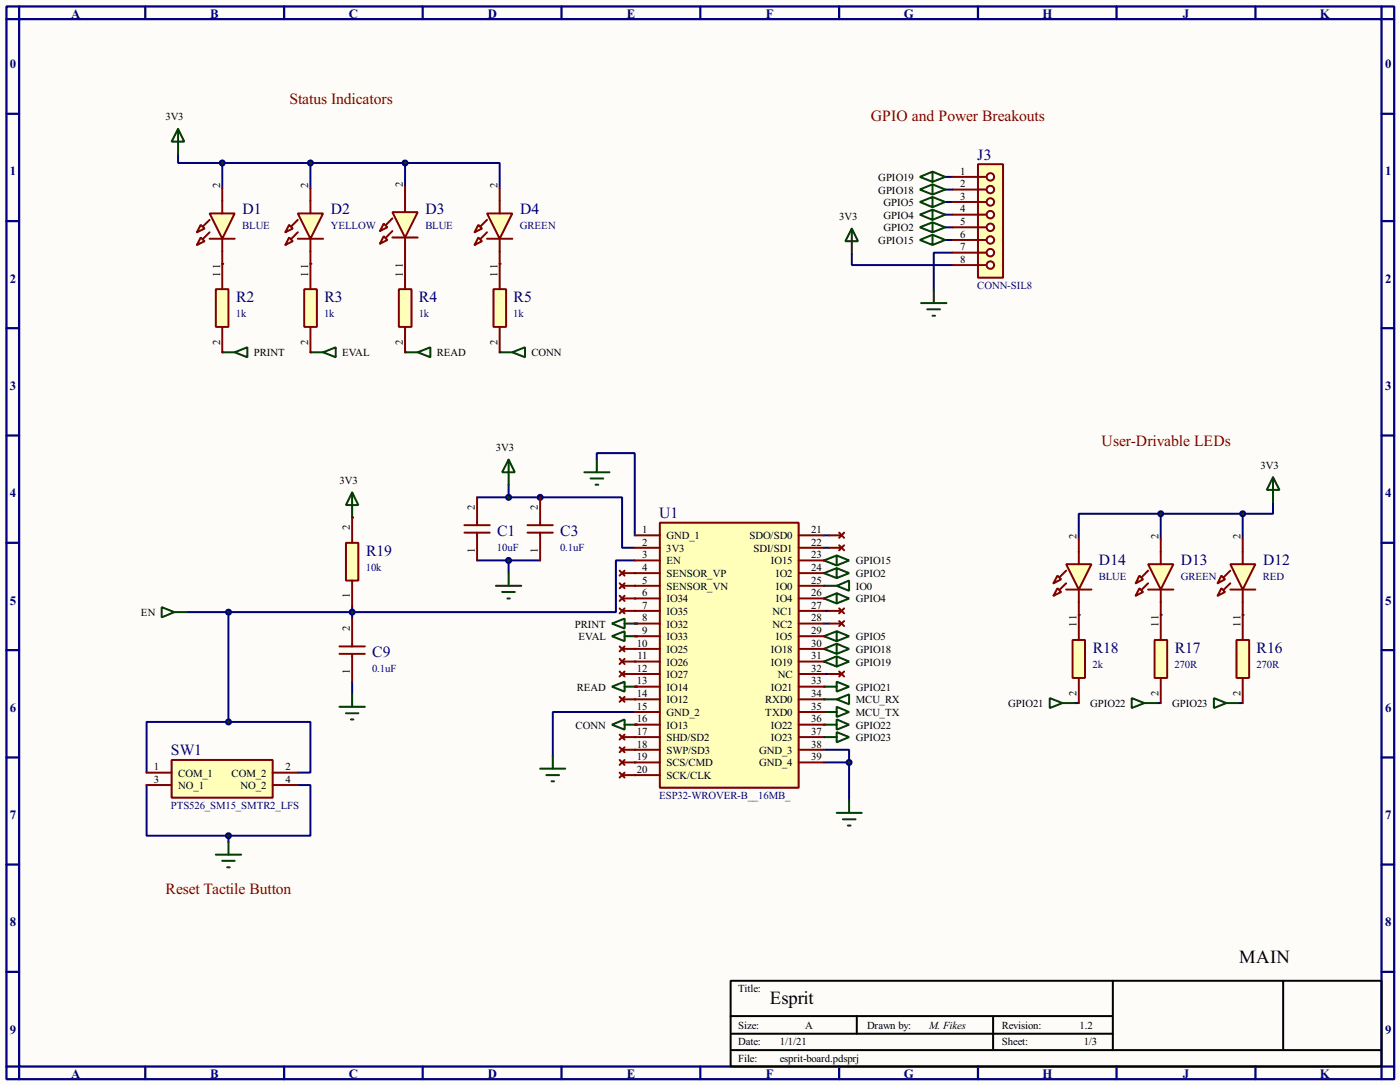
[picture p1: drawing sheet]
<svg xmlns="http://www.w3.org/2000/svg" width="282mm" height="218mm" viewBox="0 0 282 218" stroke-linecap="round" stroke-linejoin="round" font-family="sans-serif">
<path d="M0 0h281.9v218.4h-281.9z" fill="#fefcf8"/>
<g fill="none" stroke="#000080" stroke-width=".45">
<path d="M1.3 1.3h279.4v215.9h-279.4zM3.9 3.9h274.3v210.8h-274.3zM3.9 1.3v2.6h-2.6M29.3 1.3v2.6M57.2 1.3v2.6M85.1 1.3v2.6M113.1 1.3v2.6M141 1.3v2.6M169 1.3v2.6M196.9 1.3v2.6M224.8 1.3v2.6M252.8 1.3v2.6"/>
<path d="M278.2 1.3v2.6h2.5M1.3 22.9h2.6M278.2 22.9h2.5M1.3 44.5h2.6M278.2 44.5h2.5M1.3 66.1h2.6M278.2 66.1h2.5M1.3 87.7h2.6M278.2 87.7h2.5M1.3 109.3h2.6M278.2 109.3h2.5M1.3 130.9h2.6"/>
<path d="M278.2 130.9h2.5M1.3 152.5h2.6M278.2 152.5h2.5M1.3 174h2.6M278.2 174h2.5M1.3 195.6h2.6M278.2 195.6h2.5M1.3 214.7h2.6v2.5M29.3 214.7v2.5M57.2 214.7v2.5M85.1 214.7v2.5M113.1 214.7v2.5"/>
<path d="M141 214.7v2.5M169 214.7v2.5M196.9 214.7v2.5M224.8 214.7v2.5M252.8 214.7v2.5M280.7 214.7h-2.5v2.5"/>
</g>
<path d="M147.1 197.4h131.1v17.3h-131.1zM224.1 197.4v13.7M258.4 197.4v13.7M147.1 204.5h76.7M147.4 211.4h130.5M147.4 208.1h76.7M172.5 204.5v3.6M200 204.8v6.3" fill="none" stroke="#000" stroke-width=".4"/>
<circle cx="108.8" cy="100.1" r=".2" fill="#00007b"/>
<path d="M102.4 97.6v2.5M96.1 112.8h12.7M96.1 100.1h12.7M102.4 112.8v2.6M70.9 137.2v2.6" fill="none" stroke="#00007b" stroke-width=".4"/>
<circle cx="70.9" cy="104.2" r=".2" fill="#00007b"/>
<g fill="none" stroke="#00007b" stroke-width=".4">
<path d="M81.6 32.8h19v5.1M81.6 32.8h-19.1v5.1M81.6 32.8v4.8M190.3 35.6h1.5M190.3 38.2h1.5M171.5 51.1v2.3h20.3M190.3 40.7h1.5M190.3 43.2h1.5M190.3 45.8h1.5M190.3 48.3h1.5M191.8 50.9h-3.8v7.6M217.2 108.5v-5.1h16.5v5.1"/>
<path d="M37.6 123.2h33.3M46 123.2v22.1M70.9 122v2.5M29.5 158v10.2h16.5M46 145.3h-16.5v10.2M46 145.3h16.5v10.2h-2.5M60 158h2.5v10.2h-16.5M171 153.5v7.6M46 168.2v1.3"/>
</g>
<circle cx="217.2" cy="123.8" r=".2" fill="#00007b"/>
<path d="M216.5 141.5h.7" fill="none" stroke="#00007b" stroke-width=".4"/>
<circle cx="233.7" cy="123.8" r=".2" fill="#00007b"/>
<path d="M233 141.5h.7" fill="none" stroke="#00007b" stroke-width=".4"/>
<circle cx="250.2" cy="123.8" r=".2" fill="#00007b"/>
<path d="M249.5 141.5h.7" fill="none" stroke="#00007b" stroke-width=".4"/>
<g fill="#00007b">
<circle cx="44.8" cy="53.1" r=".2"/>
<circle cx="44.8" cy="70.9" r=".2"/>
<circle cx="62.5" cy="53.1" r=".2"/>
<circle cx="62.5" cy="70.9" r=".2"/>
</g>
<path d="M81.6 52.9v.2" fill="none" stroke="#00007b" stroke-width=".4"/>
<g fill="#00007b">
<circle cx="81.6" cy="70.9" r=".2"/>
<circle cx="100.6" cy="53.1" r=".2"/>
<circle cx="100.6" cy="70.9" r=".2"/>
</g>
<path d="M120.2 92.5v-1.3h7.6v16.6M108.8 100.1h16.5v10.2h2.5M127.8 112.8h-3.8v10.4h-53.1" fill="none" stroke="#00007b" stroke-width=".4"/>
<g fill="#00007b">
<circle cx="127.8" cy="115.4" r=".2"/>
<circle cx="127.8" cy="117.9" r=".2"/>
<circle cx="127.8" cy="120.5" r=".2"/>
<circle cx="127.8" cy="123" r=".2"/>
</g>
<path d="M127.8 125.5h.5M127.8 128.1h.5" fill="none" stroke="#00007b" stroke-width=".4"/>
<circle cx="127.8" cy="135.7" r=".2" fill="#00007b"/>
<path d="M127.8 138.2h.5" fill="none" stroke="#00007b" stroke-width=".4"/>
<circle cx="127.8" cy="140.8" r=".2" fill="#00007b"/>
<path d="M127.8 143.3h-16.5v8.9M127.8 145.9h.5" fill="none" stroke="#00007b" stroke-width=".4"/>
<g fill="#00007b">
<circle cx="127.8" cy="148.4" r=".2"/>
<circle cx="127.8" cy="150.9" r=".2"/>
<circle cx="127.8" cy="153.5" r=".2"/>
<circle cx="127.8" cy="156" r=".2"/>
</g>
<path d="M165.9 107.8h1M165.9 110.3h1" fill="none" stroke="#00007b" stroke-width=".4"/>
<g fill="#00007b">
<circle cx="165.9" cy="112.8" r=".2"/>
<circle cx="165.9" cy="115.4" r=".2"/>
<circle cx="165.9" cy="117.9" r=".2"/>
<circle cx="165.9" cy="120.5" r=".2"/>
</g>
<path d="M165.9 123h1M165.9 125.5h1" fill="none" stroke="#00007b" stroke-width=".4"/>
<g fill="#00007b">
<circle cx="165.9" cy="128.1" r=".2"/>
<circle cx="165.9" cy="130.6" r=".2"/>
<circle cx="165.9" cy="133.2" r=".2"/>
</g>
<path d="M165.9 135.7h1" fill="none" stroke="#00007b" stroke-width=".4"/>
<g fill="#00007b">
<circle cx="165.9" cy="138.2" r=".2"/>
<circle cx="165.9" cy="140.8" r=".2"/>
<circle cx="165.9" cy="143.3" r=".2"/>
<circle cx="165.9" cy="145.9" r=".2"/>
<circle cx="165.9" cy="148.4" r=".2"/>
</g>
<path d="M165.9 150.9h5.1v2.6h-5.1" fill="none" stroke="#00007b" stroke-width=".4"/>
<g fill="#00007b">
<circle cx="127.8" cy="130.6" r=".2"/>
<circle cx="127.8" cy="133.2" r=".2"/>
</g>
<path d="M35.9 31v1.8h8.9M44.8 32.8h17.7M44.8 32.8v5.1M233.7 103.4h16.5M250.2 103.4v5.1M256.3 101.1v2.3h-6.1" fill="none" stroke="#00007b" stroke-width=".4"/>
<path d="M165.9 140.8h2.6M165.9 143.3h2.6M168.5 140.8l2.5-1v2zM168.5 142.3l2.5 1-2.5 1z" fill="none" stroke="#004000" stroke-width=".4"/>
<path d="M93.5 107.2h5.1M93.5 105.7h5.1M96.1 100.1v5.6M96.1 107.2v5.6" fill="none" stroke="#800000" stroke-width=".4"/>
<circle cx="108.7" cy="100.1" r=".5" fill="#004000" stroke="#00007b" stroke-width=".4"/>
<path d="M102.4 92.5l1.3 2.6h-2.6zM102.4 92.5v5.1M99.9 117.9h5.1M101.1 119.2h2.6M102.4 115.4v2.5M70.9 139.8v2.5M102.2 120.5h.5M68.4 142.3h5.1M69.7 143.6h2.5M70.7 144.8h.5" fill="none" stroke="#004000" stroke-width=".4"/>
<path d="M106.2 107.2h5.1M106.2 105.7h5.1M108.8 100.1v5.6M108.8 107.2v5.6" fill="none" stroke="#800000" stroke-width=".4"/>
<g fill="#004000" stroke="#00007b" stroke-width=".4">
<circle cx="102.4" cy="112.8" r=".5"/>
<circle cx="102.4" cy="100.1" r=".5"/>
</g>
<path d="M70.9 99.1l1.3 2.6h-2.5zM70.9 99.1v5.1" fill="none" stroke="#004000" stroke-width=".4"/>
<path d="M68.4 131.6h5.1M68.4 130.1h5.1M70.9 124.5v5.6M70.9 131.6v5.6" fill="none" stroke="#800000" stroke-width=".4"/>
<path d="M69.7 109.3h2.5v7.6h-2.5z" fill-rule="evenodd" fill="#ffffb9" stroke="#800000" stroke-width=".4"/>
<path d="M70.9 104.2v5.1M70.9 116.9v5.1" fill="none" stroke="#800000" stroke-width=".4"/>
<circle cx="70.9" cy="123.2" r=".5" fill="#004000" stroke="#00007b" stroke-width=".4"/>
<path d="M214.7 113.6h5.1l-2.6 5.1z" fill="#ffffb9" stroke="#800000" stroke-width=".4"/>
<path d="M214.7 118.7h5.1M214.7 117.4l-2.6 2.5M214.7 114.9l-2.6 2.5M217.2 111.1v2.5M217.2 118.7v2.5" fill="none" stroke="#800000" stroke-width=".4"/>
<g fill="#ffffb9" stroke="#800000" stroke-width=".4">
<path d="M212.9 118.4l.8 .8-1.6 .7z"/>
<path d="M212.9 115.9l.8 .7-1.6 .8z"/>
</g>
<path d="M217.2 108.5v2.6M217.2 121.2v2.6" fill="none" stroke="#800000" stroke-width=".4"/>
<path d="M231.2 113.6h5.1l-2.6 5.1z" fill="#ffffb9" stroke="#800000" stroke-width=".4"/>
<path d="M231.2 118.7h5.1M231.2 117.4l-2.5 2.5M231.2 114.9l-2.5 2.5M233.7 111.1v2.5M233.7 118.7v2.5" fill="none" stroke="#800000" stroke-width=".4"/>
<g fill="#ffffb9" stroke="#800000" stroke-width=".4">
<path d="M229.4 118.4l.8 .8-1.5 .7z"/>
<path d="M229.4 115.9l.8 .7-1.5 .8z"/>
</g>
<path d="M233.7 108.5v2.6M233.7 121.2v2.6" fill="none" stroke="#800000" stroke-width=".4"/>
<path d="M247.7 113.6h5.1l-2.6 5.1z" fill="#ffffb9" stroke="#800000" stroke-width=".4"/>
<path d="M247.7 118.7h5.1M247.7 117.4l-2.5 2.5M247.7 114.9l-2.5 2.5M250.2 111.1v2.5M250.2 118.7v2.5" fill="none" stroke="#800000" stroke-width=".4"/>
<g fill="#ffffb9" stroke="#800000" stroke-width=".4">
<path d="M245.9 118.4l.8 .8-1.5 .7z"/>
<path d="M245.9 115.9l.8 .7-1.5 .8z"/>
</g>
<path d="M250.2 108.5v2.6M250.2 121.2v2.6" fill="none" stroke="#800000" stroke-width=".4"/>
<path d="M117.7 95.1h5M118.9 96.3h2.6M119.9 97.6h.6M120.2 92.5v2.6M108.8 154.7h5M110 156h2.6M111.1 157.3h.5M111.3 152.2v2.5M168.5 163.6h5M169.7 164.9h2.6M170.7 166.2h.6M171 161.1v2.5" fill="none" stroke="#004000" stroke-width=".4"/>
<path d="M34.6 153h20.3v7.6h-20.3z" fill-rule="evenodd" fill="#ffffb9" stroke="#800000" stroke-width=".4"/>
<path d="M29.5 155.5h5.1M29.5 158h5.1M54.9 155.5h5.1M54.9 158h5.1" fill="none" stroke="#800000" stroke-width=".4"/>
<path d="M43.5 172h5.1M44.8 173.3h2.5M45.8 174.6h.5M46 169.5v2.5" fill="none" stroke="#004000" stroke-width=".4"/>
<g fill="#004000" stroke="#00007b" stroke-width=".4">
<circle cx="46" cy="168.2" r=".5"/>
<circle cx="46" cy="145.3" r=".5"/>
</g>
<path d="M256.3 96.1l1.3 2.5h-2.5zM256.3 96.1v5" fill="none" stroke="#004000" stroke-width=".4"/>
<g fill="#004000" stroke="#00007b" stroke-width=".4">
<circle cx="233.7" cy="103.4" r=".5"/>
<circle cx="170.9" cy="153.5" r=".5"/>
</g>
<path d="M42.2 43h5.1l-2.5 5.1z" fill="#ffffb9" stroke="#800000" stroke-width=".4"/>
<path d="M42.2 48.1h5.1M42.2 46.8l-2.5 2.5M42.2 44.3l-2.5 2.5M44.8 40.4v2.6M44.8 48.1v2.5" fill="none" stroke="#800000" stroke-width=".4"/>
<g fill="#ffffb9" stroke="#800000" stroke-width=".4">
<path d="M40.4 47.8l.8 .8-1.5 .7z"/>
<path d="M40.4 45.3l.8 .7-1.5 .8z"/>
</g>
<path d="M44.8 37.9v2.5M44.8 50.6v2.5" fill="none" stroke="#800000" stroke-width=".4"/>
<path d="M60 43h5.1l-2.6 5.1z" fill="#ffffb9" stroke="#800000" stroke-width=".4"/>
<path d="M60 48.1h5.1M60 46.8l-2.5 2.5M60 44.3l-2.5 2.5M62.5 40.4v2.6M62.5 48.1v2.5" fill="none" stroke="#800000" stroke-width=".4"/>
<g fill="#ffffb9" stroke="#800000" stroke-width=".4">
<path d="M58.2 47.8l.8 .8-1.5 .7z"/>
<path d="M58.2 45.3l.8 .7-1.5 .8z"/>
</g>
<path d="M62.5 37.9v2.5M62.5 50.6v2.5" fill="none" stroke="#800000" stroke-width=".4"/>
<path d="M79 42.7h5.1l-2.5 5.1z" fill="#ffffb9" stroke="#800000" stroke-width=".4"/>
<path d="M79 47.8h5.1M79 46.5l-2.5 2.6M79 44l-2.5 2.5M81.6 40.2v2.5M81.6 47.8v2.5" fill="none" stroke="#800000" stroke-width=".4"/>
<g fill="#ffffb9" stroke="#800000" stroke-width=".4">
<path d="M77.3 47.6l.7 .7-1.5 .8z"/>
<path d="M77.3 45l.7 .8-1.5 .7z"/>
</g>
<path d="M81.6 37.6v2.6M81.6 50.3v2.6" fill="none" stroke="#800000" stroke-width=".4"/>
<path d="M35.9 26l1.2 2.5h-2.5zM35.9 26v5" fill="none" stroke="#004000" stroke-width=".4"/>
<circle cx="62.5" cy="32.8" r=".5" fill="#004000" stroke="#00007b" stroke-width=".4"/>
<path d="M98.1 43h5.1l-2.6 5.1z" fill="#ffffb9" stroke="#800000" stroke-width=".4"/>
<path d="M98.1 48.1h5.1M98.1 46.8l-2.5 2.5M98.1 44.3l-2.5 2.5M100.6 40.4v2.6M100.6 48.1v2.5" fill="none" stroke="#800000" stroke-width=".4"/>
<g fill="#ffffb9" stroke="#800000" stroke-width=".4">
<path d="M96.3 47.8l.8 .8-1.5 .7z"/>
<path d="M96.3 45.3l.8 .7-1.5 .8z"/>
</g>
<path d="M100.6 37.9v2.5M100.6 50.6v2.5" fill="none" stroke="#800000" stroke-width=".4"/>
<circle cx="81.5" cy="32.8" r=".5" fill="#004000" stroke="#00007b" stroke-width=".4"/>
<path d="M124.8 140.3l1 1M125.3 140.8h2.5M125.8 140.3l-1 1" fill="none" stroke="#800000" stroke-width=".4"/>
<path d="M171.5 46l1.3 2.6h-2.6zM171.5 46v5.1M188 58.5v2.5M185.5 61h5.1M186.7 62.3h2.6M187.8 63.6h.5M32.6 122.2l2.5 1-2.5 1.1zM35.1 123.2h2.5" fill="none" stroke="#004000" stroke-width=".4"/>
<circle cx="46" cy="123.2" r=".5" fill="#004000" stroke="#00007b" stroke-width=".4"/>
<path d="M185.2 35.6l2.6-1v2zM187.8 34.6l2.5 1-2.5 1M165.9 117.9h2.6M168.5 117.9l2.5-1v2z" fill="none" stroke="#004000" stroke-width=".4"/>
<path d="M196.9 33.1h5.1v22.8h-5.1z" fill="#ffffb9" stroke="#800000" stroke-width=".4"/>
<path d="M196.9 35.6h1.8" fill="none" stroke="#800000" stroke-width=".4"/>
<circle cx="199.4" cy="35.6" r=".75" fill="#feffff" stroke="#800000" stroke-width=".4"/>
<path d="M196.9 38.2h1.8" fill="none" stroke="#800000" stroke-width=".4"/>
<circle cx="199.4" cy="38.2" r=".75" fill="#feffff" stroke="#800000" stroke-width=".4"/>
<path d="M196.9 40.7h1.8" fill="none" stroke="#800000" stroke-width=".4"/>
<circle cx="199.4" cy="40.7" r=".75" fill="#feffff" stroke="#800000" stroke-width=".4"/>
<path d="M196.9 43.2h1.8" fill="none" stroke="#800000" stroke-width=".4"/>
<circle cx="199.4" cy="43.2" r=".75" fill="#feffff" stroke="#800000" stroke-width=".4"/>
<path d="M196.9 45.8h1.8" fill="none" stroke="#800000" stroke-width=".4"/>
<circle cx="199.4" cy="45.8" r=".75" fill="#feffff" stroke="#800000" stroke-width=".4"/>
<path d="M196.9 48.3h1.8" fill="none" stroke="#800000" stroke-width=".4"/>
<circle cx="199.4" cy="48.3" r=".75" fill="#feffff" stroke="#800000" stroke-width=".4"/>
<path d="M196.9 50.9h1.8" fill="none" stroke="#800000" stroke-width=".4"/>
<circle cx="199.4" cy="50.9" r=".75" fill="#feffff" stroke="#800000" stroke-width=".4"/>
<path d="M196.9 53.4h1.8" fill="none" stroke="#800000" stroke-width=".4"/>
<circle cx="199.4" cy="53.4" r=".75" fill="#feffff" stroke="#800000" stroke-width=".4"/>
<path d="M191.8 35.6h5.1M191.8 38.2h5.1M191.8 40.7h5.1M191.8 43.2h5.1M191.8 45.8h5.1M191.8 48.3h5.1M191.8 50.9h5.1M191.8 53.4h5.1" fill="none" stroke="#800000" stroke-width=".4"/>
<g fill="none" stroke="#004000" stroke-width=".4">
<path d="M185.2 38.2l2.6-1.1v2.1zM187.8 37.1l2.5 1.1-2.5 1M187.8 39.7l2.5 1-2.5 1M185.2 40.7l2.6-1v2zM185.2 43.2l2.6-1v2.1zM185.2 45.8l2.6-1v2zM185.2 48.3l2.6-1v2zM187.8 42.2l2.5 1-2.5 1.1M187.8 44.8l2.5 1-2.5 1M187.8 47.3l2.5 1-2.5 1M168.5 111.8l2.5 1-2.5 1zM168.5 114.4l2.5 1-2.5 1z"/>
<path d="M168.5 119.4l2.5 1.1-2.5 1zM168.5 111.8l-2.6 1 2.6 1M168.5 114.4l-2.6 1 2.6 1M168.5 119.4l-2.6 1.1 2.6 1M165.9 138.2h2.6M168.5 127.1l2.5 1-2.5 1zM168.5 129.6l2.5 1-2.5 1zM168.5 132.1l2.5 1.1-2.5 1zM168.5 137.2l2.5 1-2.5 1zM168.5 127.1l-2.6 1 2.6 1M168.5 129.6l-2.6 1 2.6 1M168.5 132.1l-2.6 1.1 2.6 1"/>
<path d="M165.9 145.9h2.6M165.9 148.4h2.6M168.5 144.8l2.5 1.1-2.5 1zM168.5 147.4l2.5 1-2.5 1zM211.4 140.5l2.5 1-2.5 1zM213.9 141.5h2.6"/>
</g>
<path d="M216 128.8h2.5v7.7h-2.5z" fill-rule="evenodd" fill="#ffffb9" stroke="#800000" stroke-width=".4"/>
<path d="M217.2 123.8v5M217.2 136.5v5" fill="none" stroke="#800000" stroke-width=".4"/>
<path d="M227.9 140.5l2.5 1-2.5 1zM230.4 141.5h2.6M244.4 140.5l2.5 1-2.5 1zM246.9 141.5h2.6" fill="none" stroke="#004000" stroke-width=".4"/>
<path d="M232.5 128.8h2.5v7.7h-2.5z" fill-rule="evenodd" fill="#ffffb9" stroke="#800000" stroke-width=".4"/>
<path d="M233.7 123.8v5M233.7 136.5v5" fill="none" stroke="#800000" stroke-width=".4"/>
<path d="M249 128.8h2.5v7.7h-2.5z" fill-rule="evenodd" fill="#ffffb9" stroke="#800000" stroke-width=".4"/>
<path d="M250.2 123.8v5M250.2 136.5v5" fill="none" stroke="#800000" stroke-width=".4"/>
<path d="M44.8 70.9h2.5M47.3 70.9l2.5-1v2z" fill="none" stroke="#004000" stroke-width=".4"/>
<path d="M43.5 58.2h2.5v7.6h-2.5z" fill-rule="evenodd" fill="#ffffb9" stroke="#800000" stroke-width=".4"/>
<path d="M44.8 53.1v5.1M44.8 65.8v5.1" fill="none" stroke="#800000" stroke-width=".4"/>
<path d="M62.5 70.9h2.6M65.1 70.9l2.5-1v2z" fill="none" stroke="#004000" stroke-width=".4"/>
<path d="M61.3 58.2h2.5v7.6h-2.5z" fill-rule="evenodd" fill="#ffffb9" stroke="#800000" stroke-width=".4"/>
<path d="M62.5 53.1v5.1M62.5 65.8v5.1" fill="none" stroke="#800000" stroke-width=".4"/>
<path d="M81.6 70.9h2.5M84.1 70.9l2.6-1v2z" fill="none" stroke="#004000" stroke-width=".4"/>
<path d="M80.3 58.2h2.6v7.6h-2.6z" fill-rule="evenodd" fill="#ffffb9" stroke="#800000" stroke-width=".4"/>
<path d="M81.6 53.1v5.1M81.6 65.8v5.1" fill="none" stroke="#800000" stroke-width=".4"/>
<path d="M100.6 70.9h2.6M103.2 70.9l2.5-1v2z" fill="none" stroke="#004000" stroke-width=".4"/>
<path d="M99.4 58.2h2.5v7.6h-2.5z" fill-rule="evenodd" fill="#ffffb9" stroke="#800000" stroke-width=".4"/>
<g fill="none" stroke="#800000" stroke-width=".4">
<path d="M100.6 53.1v5.1M100.6 65.8v5.1M124.8 114.9l1 1M124.8 117.4l1 1M124.8 119.9l1 1.1M125.3 115.4h2.5M125.3 117.9h2.5M125.8 114.9l-1 1M125.8 117.4l-1 1M125.8 119.9l-1 1.1M166.9 107.8h2.6M166.9 110.3h2.6"/>
<path d="M169 107.2l1 1.1M169 109.8l1 1M170 107.2l-1 1.1M170 109.8l-1 1M124.8 122.5l1 1M124.8 135.2l1 1M124.8 130.1l1 1M124.8 132.6l1 1.1M125.3 120.5h2.5M125.3 123h2.5M125.3 135.7h2.5M125.3 130.6h2.5"/>
<path d="M125.3 133.2h2.5M125.8 122.5l-1 1M125.8 135.2l-1 1M125.8 130.1l-1 1M125.8 132.6l-1 1.1M166.9 123h2.6M166.9 135.7h2.6M166.9 125.5h2.6M169 122.5l1 1M169 125l1 1M169 135.2l1 1M170 122.5l-1 1"/>
<path d="M170 125l-1 1M170 135.2l-1 1M124.8 147.9l1 1M124.8 150.4l1 1M124.8 153l1 1M124.8 155.5l1 1M125.3 148.4h2.5M125.3 150.9h2.5M125.3 153.5h2.5M125.3 156h2.5M125.8 147.9l-1 1M125.8 150.4l-1 1"/>
<path d="M125.8 153l-1 1M125.8 155.5l-1 1"/>
</g>
<path d="M123.2 125.5l2.6-1v2zM123.2 128.1l2.6-1v2zM123.2 138.2l2.6-1v2zM125.8 125.5h2.5M125.8 128.1h2.5M125.8 138.2h2.5M123.2 145.9l2.6-1.1v2.1zM125.8 145.9h2.5" fill="none" stroke="#004000" stroke-width=".4"/>
<path d="M132.9 105.2h27.9v53.4h-27.9z" fill-rule="evenodd" fill="#ffffb9" stroke="#800000" stroke-width=".4"/>
<g fill="none" stroke="#800000" stroke-width=".4">
<path d="M127.8 107.8h5.1M127.8 110.3h5.1M127.8 112.8h5.1M127.8 115.4h5.1M127.8 117.9h5.1M160.8 107.8h5.1M160.8 110.3h5.1M160.8 112.8h5.1M160.8 115.4h5.1M160.8 117.9h5.1M127.8 120.5h5.1M127.8 123h5.1"/>
<path d="M127.8 125.5h5.1M127.8 128.1h5.1M127.8 130.6h5.1M127.8 133.2h5.1M127.8 135.7h5.1M127.8 138.2h5.1M160.8 120.5h5.1M160.8 123h5.1M160.8 125.5h5.1M160.8 128.1h5.1M160.8 130.6h5.1M160.8 133.2h5.1"/>
<path d="M160.8 135.7h5.1M160.8 138.2h5.1M127.8 140.8h5.1M127.8 143.3h5.1M127.8 145.9h5.1M127.8 148.4h5.1M127.8 150.9h5.1M127.8 153.5h5.1M127.8 156h5.1M160.8 140.8h5.1M160.8 143.3h5.1M160.8 145.9h5.1"/>
<path d="M160.8 148.4h5.1M160.8 150.9h5.1M160.8 153.5h5.1"/>
</g>
<g fill="#004000" stroke="#00007b" stroke-width=".4">
<circle cx="44.7" cy="32.8" r=".5"/>
<circle cx="250.2" cy="103.4" r=".5"/>
</g>
<g font-size="4.2">
<text x="249.5" y="193.8">MAIN</text>
<text x="155" y="202.1">Esprit</text>
</g>
<g font-size="3.5" fill="#800000">
<text x="58.3" y="20.9">Status Indicators</text>
<text x="175.4" y="24.4">GPIO and Power Breakouts</text>
<text x="221.8" y="89.8">User-Drivable LEDs</text>
<text x="33.4" y="179.9">Reset Tactile Button</text>
</g>
<g font-size="3.5" fill="#00007b">
<text x="196.8" y="32.1">J3</text>
<text x="48.8" y="43">D1</text>
<text x="66.6" y="43">D2</text>
<text x="85.7" y="43">D3</text>
<text x="104.7" y="43">D4</text>
<text x="47.6" y="60.9">R2</text>
<text x="65.3" y="60.9">R3</text>
<text x="84.4" y="60.9">R4</text>
<text x="103.4" y="60.9">R5</text>
<text x="100.1" y="107.9">C1</text>
<text x="112.8" y="107.9">C3</text>
<text x="132.7" y="104.3">U1</text>
<text x="73.7" y="111.9">R19</text>
<text x="221.3" y="113.7">D14</text>
<text x="237.8" y="113.7">D13</text>
<text x="254.3" y="113.7">D12</text>
<text x="220" y="131.5">R18</text>
<text x="236.5" y="131.5">R17</text>
<text x="253" y="131.5">R16</text>
<text x="75" y="132.2">C9</text>
<text x="34.4" y="152.1">SW1</text>
</g>
<g font-size="2.9" fill="#000080">
<text x="14.3" y="3.5">A</text>
<text x="42.3" y="3.5">B</text>
<text x="70.2" y="3.5">C</text>
<text x="98.2" y="3.5">D</text>
<text x="126.2" y="3.5">E</text>
<text x="154.2" y="3.5">F</text>
<text x="181.9" y="3.5">G</text>
<text x="209.9" y="3.5">H</text>
<text x="238.1" y="3.5">J</text>
<text x="265.7" y="3.5">K</text>
<text x="2" y="13.8">0</text>
<text x="278.9" y="13.8">0</text>
<text x="2" y="35.3">1</text>
<text x="278.9" y="35.3">1</text>
<text x="2" y="56.9">2</text>
<text x="278.9" y="56.9">2</text>
<text x="2" y="78.5">3</text>
<text x="278.9" y="78.5">3</text>
<text x="2" y="100.1">4</text>
<text x="278.9" y="100.1">4</text>
<text x="2" y="121.7">5</text>
<text x="278.9" y="121.7">5</text>
<text x="2" y="143.3">6</text>
<text x="278.9" y="143.3">6</text>
<text x="2" y="164.9">7</text>
<text x="278.9" y="164.9">7</text>
<text x="2" y="186.5">8</text>
<text x="278.9" y="186.5">8</text>
<text x="2" y="208.1">9</text>
<text x="278.9" y="208.1">9</text>
<text x="14.3" y="217">A</text>
<text x="42.3" y="217">B</text>
<text x="70.2" y="217">C</text>
<text x="98.2" y="217">D</text>
<text x="126.2" y="217">E</text>
<text x="154.2" y="217">F</text>
<text x="181.9" y="217">G</text>
<text x="209.9" y="217">H</text>
<text x="238.1" y="217">J</text>
<text x="265.7" y="217">K</text>
</g>
<g font-size="2.4">
<text x="33.3" y="24.2">3V3</text>
<text x="193.3" y="35.2">1</text>
<text x="44.3" y="37.9" transform="rotate(-90 44.3 37.9)">2</text>
<text x="62.1" y="37.9" transform="rotate(-90 62.1 37.9)">2</text>
<text x="81.1" y="37.6" transform="rotate(-90 81.1 37.6)">2</text>
<text x="100.2" y="37.9" transform="rotate(-90 100.2 37.9)">2</text>
<text x="176.8" y="36.4">GPIO19</text>
<text x="176.8" y="39">GPIO18</text>
<text x="177.9" y="41.5">GPIO5</text>
<text x="193.3" y="37.7">2</text>
<text x="193.3" y="40.2">3</text>
<text x="169" y="44.3">3V3</text>
<text x="177.9" y="44">GPIO4</text>
<text x="177.9" y="46.6">GPIO2</text>
<text x="193.3" y="42.7">4</text>
<text x="193.3" y="45.3">5</text>
<text x="193.3" y="47.9">6</text>
<text x="81.1" y="53.9" transform="rotate(-90 81.1 53.9)">1</text>
<text x="176.8" y="49.1">GPIO15</text>
<text x="193.3" y="50.4">7</text>
<text x="193.3" y="52.9">8</text>
<text x="44.3" y="55.7" transform="rotate(-90 44.3 55.7)">1</text>
<text x="44.3" y="54.2" transform="rotate(-90 44.3 54.2)">1</text>
<text x="62.1" y="55.7" transform="rotate(-90 62.1 55.7)">1</text>
<text x="62.1" y="54.2" transform="rotate(-90 62.1 54.2)">1</text>
<text x="81.1" y="55.7" transform="rotate(-90 81.1 55.7)">1</text>
<text x="100.2" y="55.7" transform="rotate(-90 100.2 55.7)">1</text>
<text x="100.2" y="54.2" transform="rotate(-90 100.2 54.2)">1</text>
<text x="44.3" y="69.4" transform="rotate(-90 44.3 69.4)">2</text>
<text x="51.1" y="71.7">PRINT</text>
<text x="62.1" y="69.4" transform="rotate(-90 62.1 69.4)">2</text>
<text x="68.9" y="71.7">EVAL</text>
<text x="81.1" y="69.4" transform="rotate(-90 81.1 69.4)">2</text>
<text x="87.9" y="71.7">READ</text>
<text x="100.2" y="69.4" transform="rotate(-90 100.2 69.4)">2</text>
<text x="107" y="71.7">CONN</text>
<text x="99.9" y="90.8">3V3</text>
<text x="253.8" y="94.3">3V3</text>
<text x="68.4" y="97.4">3V3</text>
<text x="70.4" y="106.7" transform="rotate(-90 70.4 106.7)">2</text>
<text x="95.6" y="102.7" transform="rotate(-90 95.6 102.7)">2</text>
<text x="108.3" y="102.7" transform="rotate(-90 108.3 102.7)">2</text>
<text x="129.3" y="107.3">1</text>
<text x="163.4" y="107.3">21</text>
<text x="95.6" y="111.3" transform="rotate(-90 95.6 111.3)">1</text>
<text x="108.3" y="111.3" transform="rotate(-90 108.3 111.3)">1</text>
<text x="129.3" y="109.8">2</text>
<text x="129.3" y="112.4">3</text>
<text x="134.2" y="111.1">3V3</text>
<text x="134.2" y="108.6">GND_1</text>
<text x="134.2" y="113.6">EN</text>
<text x="150.9" y="108.6">SDO/SD0</text>
<text x="151.7" y="111.1">SDI/SD1</text>
<text x="155.2" y="113.6">IO15</text>
<text x="163.4" y="109.8">22</text>
<text x="163.4" y="112.4">23</text>
<text x="172.3" y="113.6">GPIO15</text>
<text x="216.8" y="108.5" transform="rotate(-90 216.8 108.5)">2</text>
<text x="233.3" y="108.5" transform="rotate(-90 233.3 108.5)">2</text>
<text x="249.8" y="108.5" transform="rotate(-90 249.8 108.5)">2</text>
<text x="129.3" y="114.9">4</text>
<text x="129.3" y="117.5">5</text>
<text x="134.2" y="116.2">SENSOR_VP</text>
<text x="134.2" y="118.7">SENSOR_VN</text>
<text x="156.2" y="116.2">IO2</text>
<text x="156.2" y="118.7">IO0</text>
<text x="163.4" y="114.9">24</text>
<text x="163.4" y="117.5">25</text>
<text x="172.3" y="118.7">IO0</text>
<text x="172.3" y="116.2">GPIO2</text>
<text x="28.4" y="124">EN</text>
<text x="70.5" y="120.5" transform="rotate(-90 70.5 120.5)">1</text>
<text x="129.3" y="120">6</text>
<text x="129.3" y="122.5">7</text>
<text x="129.3" y="125.1">8</text>
<text x="134.2" y="121.3">IO34</text>
<text x="134.2" y="123.8">IO35</text>
<text x="155.5" y="123.8">NC1</text>
<text x="156.2" y="121.3">IO4</text>
<text x="163.4" y="120">26</text>
<text x="163.4" y="122.5">27</text>
<text x="163.4" y="125.1">28</text>
<text x="172.3" y="121.3">GPIO4</text>
<text x="70.5" y="127" transform="rotate(-90 70.5 127)">2</text>
<text x="115.7" y="126.3">PRINT</text>
<text x="116.5" y="128.9">EVAL</text>
<text x="128.3" y="130.2">10</text>
<text x="129.3" y="127.6">9</text>
<text x="134.2" y="126.3">IO32</text>
<text x="134.2" y="128.9">IO33</text>
<text x="134.2" y="131.4">IO25</text>
<text x="155.2" y="131.4">IO18</text>
<text x="155.5" y="126.3">NC2</text>
<text x="156.2" y="128.9">IO5</text>
<text x="163.4" y="127.6">29</text>
<text x="163.4" y="130.2">30</text>
<text x="172.3" y="128.9">GPIO5</text>
<text x="172.3" y="131.4">GPIO18</text>
<text x="216.7" y="126.3" transform="rotate(-90 216.7 126.3)">11</text>
<text x="233.3" y="126.3" transform="rotate(-90 233.3 126.3)">11</text>
<text x="249.8" y="126.2" transform="rotate(-90 249.8 126.2)">11</text>
<text x="70.5" y="135.7" transform="rotate(-90 70.5 135.7)">1</text>
<text x="128.3" y="135.2">12</text>
<text x="128.3" y="137.8">13</text>
<text x="128.4" y="132.7">11</text>
<text x="134.2" y="134">IO26</text>
<text x="134.2" y="136.5">IO27</text>
<text x="155.2" y="134">IO19</text>
<text x="156.6" y="136.5">NC</text>
<text x="163.4" y="132.7">31</text>
<text x="163.4" y="135.2">32</text>
<text x="163.4" y="137.8">33</text>
<text x="172.3" y="134">GPIO19</text>
<text x="116.1" y="139">READ</text>
<text x="128.3" y="140.3">14</text>
<text x="128.3" y="142.9">15</text>
<text x="134.2" y="139">IO14</text>
<text x="134.2" y="141.6">IO12</text>
<text x="154" y="141.6">RXD0</text>
<text x="155.2" y="139">IO21</text>
<text x="163.4" y="140.3">34</text>
<text x="163.4" y="142.9">35</text>
<text x="172.3" y="141.6">MCU_RX</text>
<text x="172.3" y="139">GPIO21</text>
<text x="203" y="142.3">GPIO21</text>
<text x="216.8" y="140" transform="rotate(-90 216.8 140)">2</text>
<text x="219.5" y="142.3">GPIO22</text>
<text x="233.3" y="140" transform="rotate(-90 233.3 140)">2</text>
<text x="236" y="142.3">GPIO23</text>
<text x="249.8" y="140" transform="rotate(-90 249.8 140)">2</text>
<text x="115.9" y="146.7">CONN</text>
<text x="128.3" y="145.4">16</text>
<text x="128.3" y="147.9">17</text>
<text x="134.2" y="144.1">GND_2</text>
<text x="134.2" y="146.7">IO13</text>
<text x="134.2" y="149.2">SHD/SD2</text>
<text x="154.1" y="144.1">TXD0</text>
<text x="155.2" y="146.7">IO22</text>
<text x="155.2" y="149.2">IO23</text>
<text x="163.4" y="145.4">36</text>
<text x="163.4" y="147.9">37</text>
<text x="172.3" y="144.1">MCU_TX</text>
<text x="172.3" y="146.7">GPIO22</text>
<text x="172.3" y="149.2">GPIO23</text>
<text x="31" y="155.1">1</text>
<text x="57.5" y="155.1">2</text>
<text x="128.3" y="150.5">18</text>
<text x="128.3" y="153">19</text>
<text x="128.3" y="155.6">20</text>
<text x="134.2" y="151.7">SWP/SD3</text>
<text x="134.2" y="154.3">SCS/CMD</text>
<text x="152.8" y="151.7">GND_3</text>
<text x="152.8" y="154.3">GND_4</text>
<text x="163.4" y="150.5">38</text>
<text x="163.4" y="153">39</text>
<text x="31" y="157.6">3</text>
<text x="35.9" y="156.3">COM_1</text>
<text x="35.9" y="158.8">NO_1</text>
<text x="46.6" y="156.3">COM_2</text>
<text x="48.4" y="158.8">NO_2</text>
<text x="57.5" y="157.6">4</text>
<text x="134.2" y="156.8">SCK/CLK</text>
<text x="148.6" y="199.7">Title:</text>
<text x="148.6" y="207.1">Size:</text>
<text x="162.1" y="207.1">A</text>
<text x="174.6" y="207.1">Drawn by:</text>
<text x="187" y="207.1">M. Fikes</text>
<text x="201.7" y="207.1">Revision:</text>
<text x="217.4" y="207.1">1.2</text>
<text x="148.6" y="210.4">Date:</text>
<text x="148.6" y="213.7">File:</text>
<text x="157" y="210.4">1/1/21</text>
<text x="157" y="213.7">esprit-board.pdsprj</text>
<text x="201.7" y="210.4">Sheet:</text>
<text x="218.2" y="210.4">1/3</text>
</g>
<g font-size="2.4" fill="#00007b">
<text x="48.8" y="46">BLUE</text>
<text x="66.6" y="46">YELLOW</text>
<text x="85.6" y="46">BLUE</text>
<text x="104.7" y="46">GREEN</text>
<text x="196.7" y="58.1">CONN-SIL8</text>
<text x="47.5" y="63.8">1k</text>
<text x="65.3" y="63.8">1k</text>
<text x="84.3" y="63.8">1k</text>
<text x="103.4" y="63.8">1k</text>
<text x="100.1" y="110.8">10uF</text>
<text x="112.8" y="110.8">0.1uF</text>
<text x="73.7" y="114.9">10k</text>
<text x="221.2" y="116.7">BLUE</text>
<text x="237.7" y="116.7">GREEN</text>
<text x="254.3" y="116.7">RED</text>
<text x="74.9" y="135.2">0.1uF</text>
<text x="220" y="134.4">2k</text>
<text x="236.5" y="134.4">270R</text>
<text x="253" y="134.4">270R</text>
<text x="132.7" y="160.8">ESP32-WROVER-B__16MB_</text>
<text x="34.4" y="162.8">PTS526_SM15_SMTR2_LFS</text>
</g>
</svg>
